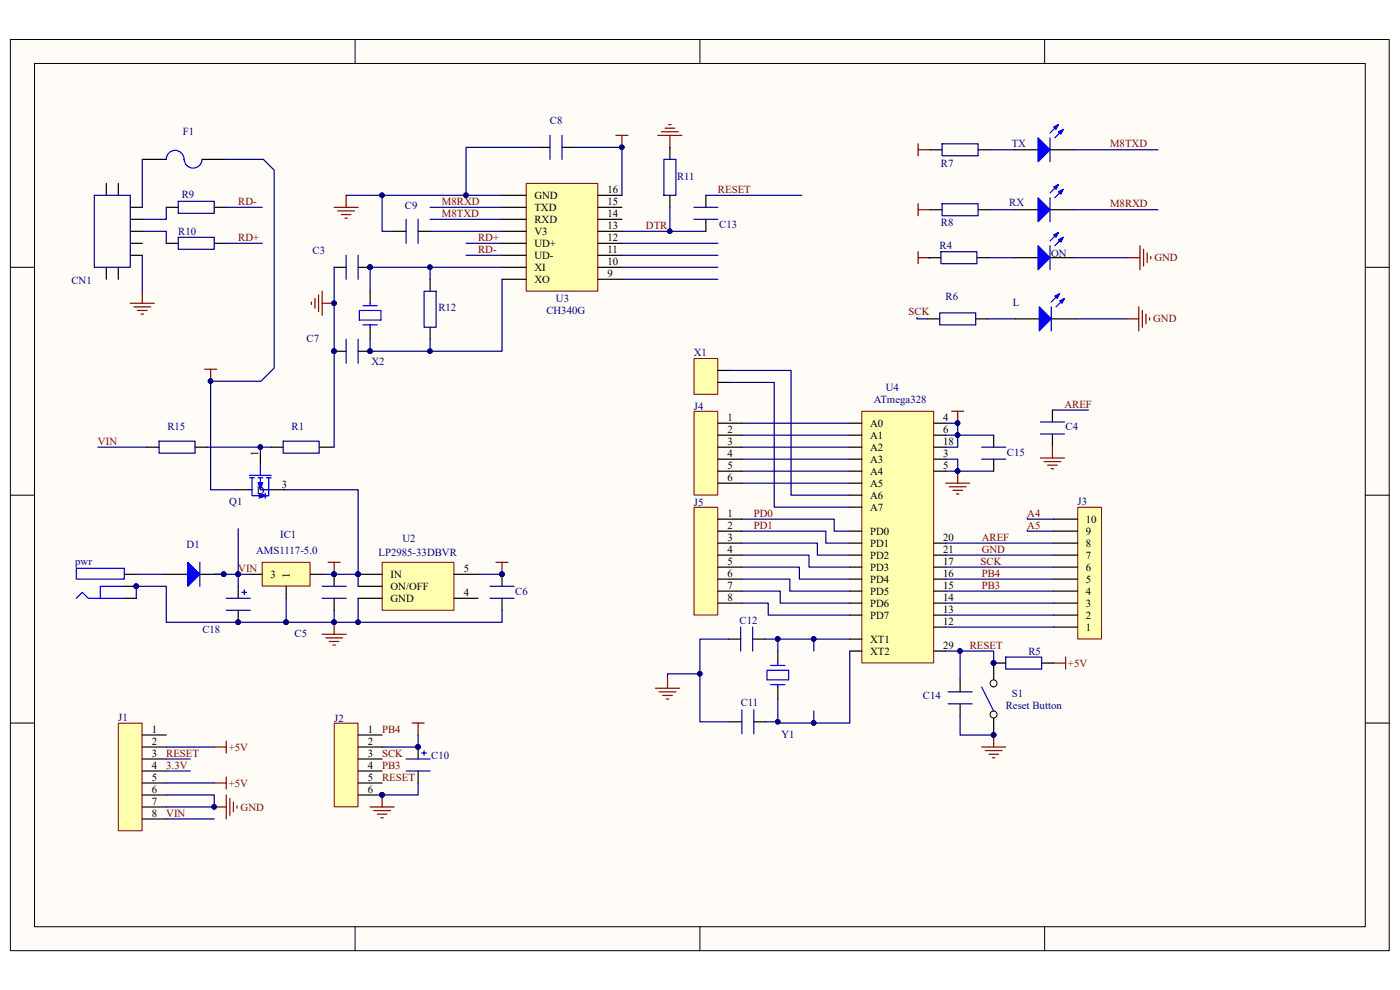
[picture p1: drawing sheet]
<svg xmlns="http://www.w3.org/2000/svg" width="297mm" height="210mm" viewBox="0 0 297 210" stroke-linecap="round" stroke-linejoin="round" font-family="sans-serif">
<path d="M2.2 8.4h292.5v193.3h-292.5z" fill="#fffcf8"/>
<path d="M2.2 8.4h292.5v193.3h-292.5z" fill="none" stroke="#000" stroke-width=".21"/>
<path d="M7.4 13.5h282.2v183.1h-282.2z" fill="#fffcf8"/>
<g fill="none" stroke="#000" stroke-width=".21">
<path d="M7.3 13.5h282.3v183.1h-282.3zM75.3 8.4v5.1M148.5 8.4v5.1M221.6 8.4v5.1M2.2 56.7h5.1M289.7 56.7h5.1M2.2 105h5.1M289.7 105h5.1M2.2 153.4h5.1M289.7 153.4h5.1M75.3 196.6v5.1M148.5 196.6v5.1"/>
<path d="M221.6 196.6v5.1"/>
</g>
<path d="M22.6 38.9v2.5M25.1 38.9v2.5M30.2 33.8h5.1M42.9 33.8h5.1M22.6 56.7v2.5M25.1 56.7v2.5M27.6 44h2.6M27.6 46.5h2.6M27.6 49.1h2.6M27.6 51.6h2.6M27.6 54.2h2.6" fill="none" stroke="#000" stroke-width=".25"/>
<path d="M20 41.4h7.6v15.3h-7.6z" fill="none" stroke="#0c0087" stroke-width=".25"/>
<path d="M35.3 33.8a1.88 1.88 0 0 1 1.9-1.9 1.88 1.88 0 0 1 1.8 1.9M39.1 33.8a1.88 1.88 0 0 0 1.8 1.9 1.88 1.88 0 0 0 2-1.8" fill="none" stroke="#00f" stroke-width=".25"/>
<path d="M27.6 64.3h5.1M28.4 65.1h3.6M29.2 65.9h2M29.9 66.6h.5M30.2 61.8v2.5" fill="none" stroke="#800000" stroke-width=".25"/>
<path d="M111.7 38.9h15.1v22.9h-15.1z" fill="#ffffb0"/>
<path d="M111.6 38.9h15.2v22.9h-15.2z" fill="none" stroke="#800000" stroke-width=".21"/>
<g fill="none" stroke="#000" stroke-width=".25">
<path d="M114.1 31.3h2.6M119.2 31.3h2.6M70.9 56.7h2.5M76 56.7h2.5M83.6 49.1h2.6M88.7 49.1h2.5M91.2 59.2v2.6M106.5 41.4h5.1M106.5 44h5.1M106.5 46.5h5.1M106.5 49.1h5.1M106.5 51.6h5.1"/>
<path d="M106.5 54.2h5.1M106.5 56.7h5.1M106.5 59.2h5.1M126.9 41.4h5M126.9 44h5M126.9 46.5h5M126.9 49.1h5M126.9 51.6h5M126.9 54.2h5M126.9 56.7h5M126.9 59.2h5M149.8 41.4v2.6"/>
<path d="M149.8 46.5v2.6M215.1 44.5h5.1M222.8 44.5h5.1M70.9 74.5h2.5M76 74.5h2.5M78.5 61.8v2.5M78.5 69.4v2.6M91.2 69.4v2.6"/>
</g>
<path d="M76.2 65.9h4.6v2h-4.6zM77 68.9h3M77 64.8h3M78.5 64.3v.5M78.5 68.9v.5" fill="none" stroke="#00f" stroke-width=".25"/>
<g fill="#000080" stroke="#000080" stroke-width=".21">
<circle cx="78.5" cy="74.5" r=".48"/>
<circle cx="70.9" cy="74.5" r=".48"/>
<circle cx="78.5" cy="56.7" r=".48"/>
<circle cx="131.9" cy="31.2" r=".48"/>
</g>
<path d="M116.7 28.7v5.1M119.2 28.7v5.1M73.4 54.2v5M76 54.2v5M86.2 46.5v5.1M88.7 46.5v5.1M147.2 44h5.1M147.2 46.5h5.1M73.4 72v5.1M76 72v5.1M90 61.8h2.5v7.6h-2.5z" fill="none" stroke="#0c0087" stroke-width=".25"/>
<path d="M130.7 28.7h2.5M131.9 28.7v2.6M139.6 28.7h5.1M140.3 28h3.6M141.1 27.2h2M141.9 26.4h.5M142.1 28.7v2.6M70.9 44h5.1M71.7 44.7h3.5M72.4 45.5h2.1M73.2 46.3h.5M73.4 41.4v2.6" fill="none" stroke="#800000" stroke-width=".25"/>
<path d="M220.2 41.9l2.6 2.6-2.6 2.5z" fill="#00f"/>
<path d="M224.5 39.2l-1.7 1.7M220.2 41.9l2.6 2.6-2.6 2.5zM225.6 40.2l-1.8 1.7" fill="none" stroke="#00f" stroke-width=".25"/>
<path d="M224.5 40.7l1.1-.5-.5 1z" fill="#00f"/>
<path d="M224.5 40.7l1.1-.5-.5 1z" fill="none" stroke="#00f" stroke-width=".25"/>
<path d="M223.5 39.7l1-.5-.5 1z" fill="#00f"/>
<path d="M223.5 39.7l1-.5-.5 1zM222.8 41.9v5.1" fill="none" stroke="#00f" stroke-width=".25"/>
<path d="M194.8 30.5v2.5M194.8 31.8h2.5" fill="none" stroke="#800000" stroke-width=".25"/>
<path d="M215.1 31.8h5.1M222.8 31.8h5.1" fill="none" stroke="#000" stroke-width=".25"/>
<path d="M220.2 29.2l2.6 2.6-2.6 2.5z" fill="#00f"/>
<path d="M220.2 29.2l2.6 2.6-2.6 2.5zM224.5 26.4l-1.7 1.8M225.6 27.4l-1.8 1.8" fill="none" stroke="#00f" stroke-width=".25"/>
<path d="M224.5 28l1.1-.6-.5 1.1z" fill="#00f"/>
<path d="M224.5 28l1.1-.6-.5 1.1z" fill="none" stroke="#00f" stroke-width=".25"/>
<path d="M223.5 26.9l1-.5-.5 1z" fill="#00f"/>
<path d="M222.8 29.2v5.1M223.5 26.9l1-.5-.5 1zM55.2 98.8v2M53 100.8h4.5M53 101.4h1M53.5 101.4v2.5M54.7 101.4h1.1M55.2 101.4v2.5h2.6M56.5 101.4h1M57 101.4v2.5" fill="none" stroke="#00f" stroke-width=".25"/>
<path d="M194.8 43.2v2.6M194.8 44.5h2.5" fill="none" stroke="#800000" stroke-width=".25"/>
<path d="M55.2 96.3v2.5M50.2 103.9h2.5M57.8 103.9h2.5" fill="none" stroke="#000" stroke-width=".25"/>
<path d="M54.7 102.4h1.1l-.6 1.5z" fill="#00f"/>
<path d="M54.7 102.4h1.1l-.6 1.5z" fill="none" stroke="#00f" stroke-width=".21"/>
<path d="M52.7 103.9h.8" fill="none" stroke="#00f" stroke-width=".25"/>
<path d="M55 104.7l1.5 .5-1.5 .5z" fill="#00f"/>
<path d="M55 104.7l1.5 .5-1.5 .5z" fill="none" stroke="#00f" stroke-width=".21"/>
<path d="M53.5 103.9v1.3h1.7M56.3 104.7v1M56.3 105.2h.5M57 103.9v1.3h-.5" fill="none" stroke="#00f" stroke-width=".25"/>
<path d="M81.1 119.3h15.2v10.2h-15.2z" fill="#ffffb0"/>
<path d="M81.1 119.3h15.2v10.2h-15.2z" fill="none" stroke="#800000" stroke-width=".21"/>
<path d="M34.8 121.8h5.1M42.4 121.8h5.1M76 121.8h5.1M76 126.9h5.1M76 124.4h5.1M96.3 121.8h5.1M96.3 126.9h5.1M106.5 121.8v2.6M106.5 126.9v2.6" fill="none" stroke="#000" stroke-width=".25"/>
<g fill="#000080" stroke="#000080" stroke-width=".21">
<circle cx="76" cy="121.8" r=".48"/>
<circle cx="106.5" cy="121.8" r=".48"/>
<circle cx="47.5" cy="121.8" r=".48"/>
</g>
<path d="M104 126.9h5M104 124.4h5" fill="none" stroke="#0c0087" stroke-width=".25"/>
<path d="M39.9 119.3l2.5 2.5-2.5 2.6z" fill="#00f"/>
<path d="M39.9 119.3l2.5 2.5-2.5 2.6zM42.4 119.3v5.1" fill="none" stroke="#00f" stroke-width=".25"/>
<g fill="#000080" stroke="#000080" stroke-width=".21">
<circle cx="47.5" cy="121.8" r=".48"/>
<circle cx="70.9" cy="132" r=".48"/>
</g>
<path d="M68.3 134.6h5.1M69.1 135.3h3.6M69.9 136.1h2M70.6 136.8h.5M70.9 132v2.6" fill="none" stroke="#800000" stroke-width=".25"/>
<path d="M55.7 119.3h10.1v5h-10.1z" fill="#ffffb0"/>
<path d="M55.6 119.3h10.2v5h-10.2z" fill="none" stroke="#800000" stroke-width=".21"/>
<path d="M215.4 67.6h5.1M223 67.6h5.1M50.5 124.4v2.5M50.5 129.5v2.5M53.1 121.8h2.5M60.7 124.4v2.5M65.8 121.8h2.5M70.9 121.8v2.6M70.9 126.9v2.6" fill="none" stroke="#000" stroke-width=".25"/>
<g fill="#000080" stroke="#000080" stroke-width=".21">
<circle cx="50.5" cy="121.8" r=".48"/>
<circle cx="70.9" cy="121.8" r=".48"/>
<circle cx="50.5" cy="132" r=".48"/>
<circle cx="44.7" cy="80.8" r=".48"/>
<circle cx="106.5" cy="121.8" r=".48"/>
</g>
<path d="M43.4 78.3h2.6M44.7 78.3v2.6M69.6 119.3h2.6M70.9 119.3v2.5M105.2 119.3h2.6M106.5 119.3v2.5" fill="none" stroke="#800000" stroke-width=".25"/>
<path d="M48 126.9h5.1M48 129.5h5.1M68.3 126.9h5.1M68.3 124.4h5.1" fill="none" stroke="#0c0087" stroke-width=".25"/>
<path d="M51.3 125.7h1M51.8 125.1v1.1" fill="none" stroke="#00f" stroke-width=".25"/>
<path d="M220.5 65.1l2.5 2.5-2.5 2.6z" fill="#00f"/>
<path d="M220.5 65.1l2.5 2.5-2.5 2.6zM224.8 62.3l-1.8 1.8M225.8 63.3l-1.8 1.8" fill="none" stroke="#00f" stroke-width=".25"/>
<path d="M224.8 63.8l1-.5-.5 1z" fill="#00f"/>
<path d="M224.8 63.8l1-.5-.5 1z" fill="none" stroke="#00f" stroke-width=".25"/>
<path d="M223.8 62.8l1-.5-.5 1z" fill="#00f"/>
<path d="M223 65.1v5.1M223.8 62.8l1-.5-.5 1z" fill="none" stroke="#00f" stroke-width=".25"/>
<path d="M239 67.6h2.6M241.6 65.1v5.1M242.4 65.9v3.5M243.1 66.6v2.1M243.9 67.4v.5" fill="none" stroke="#800000" stroke-width=".25"/>
<path d="M215.1 54.7h5.1M222.8 54.7h5.1" fill="none" stroke="#000" stroke-width=".25"/>
<path d="M220.2 52.1l2.6 2.6-2.6 2.5z" fill="#00f"/>
<path d="M220.2 52.1l2.6 2.6-2.6 2.5zM224.5 49.3l-1.7 1.8M225.6 50.3l-1.8 1.8" fill="none" stroke="#00f" stroke-width=".25"/>
<path d="M224.5 50.9l1.1-.6-.5 1.1z" fill="#00f"/>
<path d="M224.5 50.9l1.1-.6-.5 1.1z" fill="none" stroke="#00f" stroke-width=".25"/>
<path d="M223.5 49.8l1-.5-.5 1z" fill="#00f"/>
<path d="M222.8 52.1v5.1M223.5 49.8l1-.5-.5 1z" fill="none" stroke="#00f" stroke-width=".25"/>
<path d="M194.8 53.4v2.5M194.8 54.7h2.5M239.3 54.7h2.5M241.8 52.1v5.1M242.6 52.9v3.5M243.4 53.7v2M244.1 54.4v.5" fill="none" stroke="#800000" stroke-width=".25"/>
<path d="M197.1 54.7h2.5M207.2 54.7h2.6" fill="none" stroke="#000" stroke-width=".25"/>
<path d="M199.6 53.4h7.6v2.5h-7.6z" fill="none" stroke="#0c0087" stroke-width=".25"/>
<path d="M182.9 87.3h15.2v53.3h-15.2z" fill="#ffffb0"/>
<path d="M182.8 87.2h15.3v53.4h-15.3z" fill="none" stroke="#800000" stroke-width=".21"/>
<g fill="none" stroke="#000" stroke-width=".25">
<path d="M180.3 89.8h2.5M180.3 92.3h2.5M180.3 94.9h2.5M180.3 97.4h2.5M180.3 100h2.5M198.1 89.8h2.5M198.1 92.3h2.5M198.1 94.9h2.5M198.1 97.4h2.5M198.1 100h2.5M180.3 102.5h2.5M180.3 112.7h2.5"/>
<path d="M180.3 115.2h2.5M180.3 117.8h2.5M180.3 105h2.5M180.3 107.6h2.5M198.1 115.2h2.5M198.1 117.8h2.5M180.3 120.3h2.5M180.3 122.9h2.5M180.3 125.4h2.5M180.3 127.9h2.5M180.3 130.5h2.5M180.3 138.1h2.5"/>
<path d="M180.3 135.6h2.5M198.1 120.3h2.5M198.1 122.9h2.5M198.1 125.4h2.5M198.1 127.9h2.5M198.1 130.5h2.5M198.1 133h2.5M198.1 138.1h2.5"/>
</g>
<path d="M147.3 87.3h5v17.7h-5z" fill="#ffffb0"/>
<path d="M147.2 87.2h5.1v17.8h-5.1z" fill="none" stroke="#800000" stroke-width=".21"/>
<path d="M152.3 89.8h5.1M152.3 92.3h5.1M152.3 94.9h5.1M152.3 97.4h5.1M152.3 100h5.1M152.3 102.5h5.1" fill="none" stroke="#000" stroke-width=".25"/>
<path d="M147.3 107.7h5v22.8h-5z" fill="#ffffb0"/>
<path d="M147.2 107.6h5.1v22.9h-5.1z" fill="none" stroke="#800000" stroke-width=".21"/>
<path d="M152.3 110.1h5.1M152.3 112.7h5.1M152.3 115.2h5.1M152.3 117.8h5.1M152.3 120.3h5.1M152.3 122.9h5.1M152.3 125.4h5.1M152.3 127.9h5.1" fill="none" stroke="#000" stroke-width=".25"/>
<path d="M228.7 107.7h5v27.9h-5z" fill="#ffffb0"/>
<path d="M228.6 107.6h5.1v28h-5.1z" fill="none" stroke="#800000" stroke-width=".21"/>
<g fill="none" stroke="#000" stroke-width=".25">
<path d="M223.5 117.8h5.1M223.5 115.2h5.1M223.5 112.7h5.1M223.5 110.1h5.1M165 138.1v2.6M223.5 133h5.1M223.5 130.5h5.1M223.5 127.9h5.1M223.5 125.4h5.1M223.5 122.9h5.1M223.5 120.3h5.1M165 145.7v2.6"/>
<path d="M210.8 150.8v5.1"/>
</g>
<path d="M162.7 142.2h4.6v2h-4.6zM163.5 141.2h3M163.5 145.2h3M165 140.7v.5M165 145.2v.5" fill="none" stroke="#00f" stroke-width=".25"/>
<circle cx="210.8" cy="151.6" r=".74" fill="#fffcf8" stroke="#000" stroke-width=".21"/>
<circle cx="210.8" cy="155.9" r=".48" fill="#000080" stroke="#000080" stroke-width=".21"/>
<path d="M210.8 140.7v5" fill="none" stroke="#000" stroke-width=".25"/>
<circle cx="210.8" cy="145" r=".74" fill="#fffcf8" stroke="#000" stroke-width=".21"/>
<g fill="#000080" stroke="#000080" stroke-width=".21">
<circle cx="210.8" cy="140.6" r=".48"/>
<circle cx="210.8" cy="155.9" r=".48"/>
<circle cx="203.2" cy="99.9" r=".48"/>
<circle cx="203.2" cy="89.8" r=".48"/>
</g>
<path d="M208.3 145.7l2.5 5.1" fill="none" stroke="#00f" stroke-width=".25"/>
<g fill="none" stroke="#800000" stroke-width=".25">
<path d="M201.9 87.2h2.5M203.2 87.2v2.6M203.2 100v2.5M200.6 102.5h5.1M201.4 103.3h3.6M202.2 104h2M202.9 104.8h.5M226.1 139.4v2.5M45.5 158.5h2.5M48 157.2v2.5M208.3 158.5h5.1M209 159.2h3.6"/>
<path d="M209.8 160h2M210.8 155.9v2.6M223.5 140.7h2.6M45.5 166.1h2.5M48 164.8v2.6M210.6 160.8h.5"/>
</g>
<path d="M210.8 92.3v2.6M210.8 97.4v2.6" fill="none" stroke="#000" stroke-width=".25"/>
<path d="M208.3 97.4h5.1M208.3 94.9h5.1" fill="none" stroke="#0c0087" stroke-width=".25"/>
<path d="M25.1 153.5h5v22.7h-5z" fill="#ffffb0"/>
<path d="M25.1 153.4h5v22.8h-5z" fill="none" stroke="#800000" stroke-width=".21"/>
<path d="M223.3 87v2.5M223.3 92.1v2.5M30.2 155.9h5.1M30.2 158.5h5.1M30.2 161h5.1M30.2 163.6h5.1M30.2 166.1h5.1M30.2 168.6h5.1M30.2 171.2h5.1M30.2 173.7h5.1" fill="none" stroke="#000" stroke-width=".25"/>
<path d="M220.7 97.2h5.1M221.5 97.9h3.6M222.3 98.7h2M223 99.4h.5M223.3 94.6v2.6M45.5 171.2h2.5M48 168.6v5.1M48.8 169.4v3.6M49.5 170.2v2M50.3 170.9v.5" fill="none" stroke="#800000" stroke-width=".25"/>
<circle cx="45.4" cy="171.2" r=".48" fill="#000080" stroke="#000080" stroke-width=".21"/>
<path d="M220.7 92.1h5.1M220.7 89.5h5.1" fill="none" stroke="#0c0087" stroke-width=".25"/>
<path d="M71 153.5h4.9v17.7h-4.9z" fill="#ffffb0"/>
<path d="M70.9 153.4h5v17.8h-5z" fill="none" stroke="#800000" stroke-width=".21"/>
<g fill="none" stroke="#000" stroke-width=".25">
<path d="M142.1 31.3v2.5M197.3 31.8h2.6M207.5 31.8h2.5M35.3 44h2.5M45.5 44h2.5M142.1 41.4v2.6M197.3 44.5h2.6M207.5 44.5h2.5M196.8 67.6h2.6M207 67.6h2.5M76 155.9h5.1M76 158.5h5.1"/>
<path d="M88.7 158.5v2.5M76 161h5.1M76 163.6h5.1M76 166.1h5.1M76 168.6h5.1M88.7 163.6v2.5"/>
</g>
<g fill="#000080" stroke="#000080" stroke-width=".21">
<circle cx="81" cy="168.6" r=".48"/>
<circle cx="88.7" cy="158.4" r=".48"/>
<circle cx="70.9" cy="64.3" r=".48"/>
</g>
<path d="M66.1 64.1v.5M66.8 63.3v2.1M67.6 62.6v3.5M68.3 61.8v5.1M68.3 64.3h2.6M87.4 153.4h2.6M88.7 153.4v2.5M78.5 171.2h5.1M79.3 172h3.5M80 172.7h2.1M80.8 173.5h.5M81.1 168.6v2.6" fill="none" stroke="#800000" stroke-width=".25"/>
<path d="M140.8 33.8h2.6v7.6h-2.6zM199.9 30.5h7.6v2.5h-7.6zM37.8 42.7h7.7v2.6h-7.7zM199.9 43.2h7.6v2.6h-7.6zM199.4 66.4h7.6v2.5h-7.6zM86.2 161h5M86.2 163.6h5" fill="none" stroke="#0c0087" stroke-width=".25"/>
<path d="M89.5 159.7h1M90 159.2v1.1" fill="none" stroke="#00f" stroke-width=".25"/>
<path d="M147.3 76.1h5v7.6h-5z" fill="#ffffb0"/>
<path d="M147.2 76.1h5.1v7.6h-5.1z" fill="none" stroke="#800000" stroke-width=".21"/>
<g fill="none" stroke="#000" stroke-width=".25">
<path d="M35.3 51.6h2.5M45.5 51.6h2.5M152.3 78.6h2.5M31.2 94.9h2.5M41.4 94.9h2.5M57.5 94.9h2.6M67.7 94.9h2.6M152.3 81.1h2.5M26.4 121.8h2.5M26.4 126.9h2.5M26.4 124.4h2.5M154.6 135.6h2.5"/>
<path d="M159.7 135.6h2.5M154.8 153.1h2.6M159.9 153.1h2.6M203.7 144.2v2.6M203.7 149.3v2.6M210.8 140.7h2.6M221 140.7h2.5"/>
</g>
<path d="M37.8 50.3h7.7v2.6h-7.7zM33.7 93.6h7.7v2.5h-7.7zM60.1 93.6h7.6v2.5h-7.6zM157.1 133v5.1M159.7 133v5.1M213.4 139.4h7.6v2.5h-7.6zM157.4 150.6v5.1M159.9 150.6v5.1M201.1 146.8h5.1M201.1 149.3h5.1" fill="none" stroke="#0c0087" stroke-width=".25"/>
<path d="M139.1 146h5.1M139.8 146.8h3.6M140.6 147.5h2M141.4 148.3h.5M141.6 143.5v2.5" fill="none" stroke="#800000" stroke-width=".25"/>
<g fill="#000080" stroke="#000080" stroke-width=".21">
<circle cx="210.8" cy="140.6" r=".48"/>
<circle cx="28.9" cy="124.4" r=".48"/>
<circle cx="98.8" cy="41.4" r=".48"/>
<circle cx="142.1" cy="49" r=".48"/>
<circle cx="131.9" cy="31.2" r=".48"/>
<circle cx="106.5" cy="121.8" r=".48"/>
<circle cx="76" cy="132" r=".48"/>
<circle cx="70.9" cy="132" r=".48"/>
<circle cx="203.2" cy="89.8" r=".48"/>
<circle cx="203.2" cy="92.3" r=".48"/>
<circle cx="203.2" cy="99.9" r=".48"/>
<circle cx="45.4" cy="171.2" r=".48"/>
<circle cx="88.7" cy="158.4" r=".48"/>
<circle cx="81" cy="168.6" r=".48"/>
<circle cx="81" cy="41.4" r=".48"/>
<circle cx="47.5" cy="121.8" r=".48"/>
<circle cx="50.5" cy="121.8" r=".48"/>
<circle cx="91.2" cy="56.7" r=".48"/>
<circle cx="91.2" cy="74.5" r=".48"/>
<circle cx="172.6" cy="153.4" r=".48"/>
<circle cx="172.6" cy="135.5" r=".48"/>
<circle cx="78.5" cy="74.5" r=".48"/>
<circle cx="165" cy="153.1" r=".48"/>
<circle cx="165" cy="135.5" r=".48"/>
<circle cx="148.5" cy="142.9" r=".48"/>
<circle cx="78.5" cy="56.7" r=".48"/>
<circle cx="76" cy="121.8" r=".48"/>
<circle cx="70.9" cy="121.8" r=".48"/>
<circle cx="60.7" cy="132" r=".48"/>
<circle cx="203.7" cy="138.1" r=".48"/>
<circle cx="210.8" cy="155.9" r=".48"/>
<circle cx="44.7" cy="80.8" r=".48"/>
<circle cx="50.5" cy="132" r=".48"/>
<circle cx="70.9" cy="74.5" r=".48"/>
<circle cx="70.9" cy="64.3" r=".48"/>
<circle cx="55.2" cy="94.8" r=".48"/>
</g>
<path d="M16.2 126.9l1.3-1.2 1.2 1.2h7.7M16.2 120.6h10.2v2.3h-10.2zM26.4 124.4h-5.1v2.5" fill="none" stroke="#00f" stroke-width=".25"/>
<g fill="none" stroke="#000080" stroke-width=".25">
<path d="M30.2 33.8v10.2M48 33.8h7.9l2.3 2.3v42l-2.8 2.8h-10.7v23h5.5M114.1 31.3h-15.2v10.1M121.8 31.3h10.1v10.1M210 31.8h5.1M227.9 31.8h17.8M30.2 49.1h5.1v2.5M30.2 54.2v7.6M35.3 44v2.5h-5.1M48 51.6h7.6M48 44h7.6M70.9 56.7v38.2h-.6"/>
<path d="M73.4 41.4h7.7M91.2 44h15.3M91.2 46.5h15.3M91.2 49.1h15.3M91.2 56.7v2.5M98.9 51.6h7.6M98.9 54.2h7.6M106.5 41.4h-25.4v7.7h2.5M106.5 59.2v15.3h-28v-2.5M106.5 56.7h-28v5.1M131.9 51.6h20.4M131.9 54.2h20.4"/>
<path d="M131.9 49.1h10.2M131.9 59.2h20.4M131.9 56.7h20.4M142.1 44v5.1h7.7M149.8 41.4h20.3M197.1 54.7h.2M209.8 54.7h5.3M210 44.5h5.1M227.9 44.5h17.8M227.9 54.7h11.4M91.2 72v2.5M154.8 78.6h13v26.4h12.5"/>
<path d="M194.5 67.4v.2h2.3M209.5 67.6h5.9M228.1 67.6h10.9M20.8 94.9h10.4M43.9 94.9h13.6M55.2 94.9v1.4M154.8 81.1h9.5v26.5h16M157.4 89.8h22.9M157.4 92.3h22.9M157.4 94.9h22.9M157.4 97.4h22.9M157.4 100h22.9"/>
<path d="M200.6 89.8h2.6v5.1h-2.6M200.6 97.4h2.6v2.6M200.6 100h10.2M200.6 92.3h10.2M223.3 87h7.6M50.5 112.2v12.2M60.3 103.9h15.7v20.5M157.4 110.1h19.6v2.6h3.3M157.4 112.7h17.8v2.5h5.1M157.4 115.2h16v2.6h6.9M157.4 117.8h14.2v2.5h8.7M157.4 102.5h22.9"/>
<path d="M200.6 115.2h22.9M200.6 117.8h22.9M217.9 109.9v.2h5.6M217.9 112.4v.3h5.6M28.9 126.9v-2.5h6.4v7.6h25.4M28.9 121.8h5.9M45.5 121.8h7.6M60.7 126.9v5.1M60.7 132h10.2M68.3 121.8h7.7M76 126.9v5.1h-5.1v-2.5M101.4 121.8h5.1"/>
<path d="M106.5 129.5v2.5h-30.5M154.6 135.6h-6.1v17.5h6.3M157.4 127.9h5.6v2.6h17.3M157.4 125.4h8.1v2.5h14.8M157.4 120.3h12.2v2.6h10.7M157.4 122.9h10.2v2.5h12.7M162.2 135.6h2.8M165 135.6h15.3M165 135.6v2.5M172.6 135.6v2.5M180.3 138.1v15.3h-15.3v-.3h-2.5M200.6 138.1h3.1v6.1"/>
<path d="M200.6 120.3h22.9M200.6 130.5h22.9M200.6 127.9h22.9M200.6 122.9h22.9M200.6 125.4h22.9M200.6 133h22.9M203.7 138.1h7.1v2.6M35.3 158.5h10.2M88.7 155.9v2.6h-7.6M148.5 142.9h-6.9v.6M165 148.3v4.8M172.6 150.8v2.6"/>
<path d="M203.7 151.9v4h7.1M35.3 168.6h10.2v2.6h-10.2M35.3 163.6h5.1M35.3 166.1h10.2M35.3 173.7h10.2M35.3 161h5.1M88.7 166.1v2.5h-7.6"/>
</g>
<g font-size="2.3" fill="#000080">
<text x="38.8" y="28.7">F1</text>
<text x="116.7" y="26.2">C8</text>
<text x="199.6" y="35.3">R7</text>
<text x="214.6" y="31.3">TX</text>
<text x="38.6" y="42">R9</text>
<text x="143.6" y="38.1">R11</text>
<text x="85.9" y="44.2">C9</text>
<text x="214.1" y="43.7">RX</text>
<text x="37.8" y="49.8">R10</text>
<text x="66.3" y="53.9">C3</text>
<text x="152.6" y="48.3">C13</text>
<text x="199.3" y="52.9">R4</text>
<text x="199.6" y="48">R8</text>
<text x="223" y="54.4">ON</text>
<text x="15.2" y="60.3">CN1</text>
<text x="93" y="65.9">R12</text>
<text x="117.9" y="64.1">U3</text>
<text x="200.6" y="63.6">R6</text>
<text x="214.9" y="64.9">L</text>
<text x="115.9" y="66.6">CH340G</text>
<text x="65" y="72.5">C7</text>
<text x="78.8" y="77.3">X2</text>
<text x="147.2" y="75.5">X1</text>
<text x="187.9" y="82.9">U4</text>
<text x="147.2" y="87">J4</text>
<text x="185.4" y="85.5">ATmega328</text>
<text x="35.5" y="91.3">R15</text>
<text x="61.8" y="91.3">R1</text>
<text x="226.1" y="91.3">C4</text>
<text x="213.6" y="96.6">C15</text>
<text x="48.6" y="107.2">Q1</text>
<text x="147.2" y="107.4">J5</text>
<text x="228.6" y="107.1">J3</text>
<text x="16" y="119.8">pwr</text>
<text x="39.6" y="116.2">D1</text>
<text x="54.4" y="117.5">AMS1117-5.0</text>
<text x="59.4" y="114.2">IC1</text>
<text x="80.3" y="118">LP2985-33DBVR</text>
<text x="85.4" y="115">U2</text>
<text x="109.3" y="126.2">C6</text>
<text x="42.9" y="134.3">C18</text>
<text x="62.5" y="135.1">C5</text>
<text x="156.9" y="132.3">C12</text>
<text x="218.2" y="138.9">R5</text>
<text x="157.1" y="149.8">C11</text>
<text x="195.8" y="148.3">C14</text>
<text x="214.6" y="147.8">S1</text>
<text x="25.1" y="152.9">J1</text>
<text x="70.9" y="153.1">J2</text>
<text x="213.4" y="150.3">Reset Button</text>
<text x="91.5" y="161">C10</text>
<text x="165.8" y="156.5">Y1</text>
</g>
<g font-size="2.3" fill="#800000">
<text x="235.5" y="31.3">M8TXD</text>
<text x="152.3" y="40.9">RESET</text>
<text x="50.5" y="43.5">RD-</text>
<text x="93.8" y="46">M8TXD</text>
<text x="93.8" y="43.5">M8RXD</text>
<text x="235.5" y="44">M8RXD</text>
<text x="50.5" y="51.1">RD+</text>
<text x="101.4" y="53.7">RD-</text>
<text x="101.4" y="51.1">RD+</text>
<text x="137" y="48.6">DTR</text>
<text x="244.9" y="55.5">GND</text>
<text x="192.7" y="66.9">SCK</text>
<text x="244.6" y="68.4">GND</text>
<text x="225.8" y="86.5">AREF</text>
<text x="20.8" y="94.4">VIN</text>
<text x="159.9" y="109.6">PD0</text>
<text x="159.9" y="112.2">PD1</text>
<text x="217.9" y="109.6">A4</text>
<text x="217.9" y="112.2">A5</text>
<text x="208" y="119.8">SCK</text>
<text x="208.3" y="114.7">AREF</text>
<text x="208.3" y="117.3">GND</text>
<text x="50.5" y="121.3">VIN</text>
<text x="208.3" y="124.9">PB3</text>
<text x="208.3" y="122.3">PB4</text>
<text x="205.7" y="137.6">RESET</text>
<text x="226.6" y="141.4">+5V</text>
<text x="81.1" y="155.4">PB4</text>
<text x="35.3" y="160.5">RESET</text>
<text x="48.5" y="159.3">+5V</text>
<text x="81.1" y="160.5">SCK</text>
<text x="35.3" y="163.1">3.3V</text>
<text x="48.5" y="166.9">+5V</text>
<text x="81.1" y="163.1">PB3</text>
<text x="81.1" y="165.6">RESET</text>
<text x="35.3" y="173.2">VIN</text>
<text x="51.1" y="172">GND</text>
</g>
<g font-size="2.3">
<text x="128.9" y="40.9">16</text>
<text x="113.4" y="42.2">GND</text>
<text x="113.4" y="44.7">TXD</text>
<text x="113.4" y="47.3">RXD</text>
<text x="128.9" y="46">14</text>
<text x="128.9" y="43.5">15</text>
<text x="113.4" y="49.8">V3</text>
<text x="113.4" y="52.4">UD+</text>
<text x="128.9" y="53.7">11</text>
<text x="128.9" y="51.1">12</text>
<text x="128.9" y="48.6">13</text>
<text x="113.4" y="54.9">UD-</text>
<text x="113.4" y="57.5">XI</text>
<text x="128.9" y="58.8">9</text>
<text x="128.9" y="56.2">10</text>
<text x="113.4" y="60">XO</text>
<text x="154.3" y="89.3">1</text>
<text x="200.1" y="89.3">4</text>
<text x="154.3" y="91.8">2</text>
<text x="154.3" y="94.4">3</text>
<text x="184.6" y="90.6">A0</text>
<text x="184.6" y="93.1">A1</text>
<text x="184.6" y="95.6">A2</text>
<text x="200.1" y="91.8">6</text>
<text x="200.1" y="94.4">18</text>
<text x="54.7" y="96.8" transform="rotate(-90 54.7 96.8)">1</text>
<text x="154.3" y="96.9">4</text>
<text x="154.3" y="99.4">5</text>
<text x="154.3" y="102">6</text>
<text x="184.6" y="98.2">A3</text>
<text x="184.6" y="100.7">A4</text>
<text x="200.1" y="96.9">3</text>
<text x="200.1" y="99.4">5</text>
<text x="54.5" y="104.7">D</text>
<text x="59.8" y="103.4">3</text>
<text x="184.6" y="103.3">A5</text>
<text x="184.6" y="105.8">A6</text>
<text x="154.3" y="109.6">1</text>
<text x="154.3" y="112.2">2</text>
<text x="184.6" y="113.5">PD0</text>
<text x="184.6" y="108.4">A7</text>
<text x="230.4" y="113.5">9</text>
<text x="230.4" y="110.9">10</text>
<text x="154.3" y="114.7">3</text>
<text x="154.3" y="117.3">4</text>
<text x="154.3" y="119.8">5</text>
<text x="184.6" y="116">PD1</text>
<text x="184.6" y="118.5">PD2</text>
<text x="200.1" y="119.8">17</text>
<text x="200.1" y="114.7">20</text>
<text x="200.1" y="117.3">21</text>
<text x="230.4" y="118.5">7</text>
<text x="230.4" y="116">8</text>
<text x="57.4" y="122.6">3</text>
<text x="61.5" y="122.6" transform="rotate(-90 61.5 122.6)">1</text>
<text x="82.8" y="122.6">IN</text>
<text x="82.8" y="125.1">ON/OFF</text>
<text x="98.4" y="121.3">5</text>
<text x="154.3" y="122.3">6</text>
<text x="154.3" y="124.9">7</text>
<text x="184.6" y="121.1">PD3</text>
<text x="184.6" y="123.6">PD4</text>
<text x="200.1" y="124.9">15</text>
<text x="200.1" y="122.3">16</text>
<text x="230.4" y="123.6">5</text>
<text x="230.4" y="121.1">6</text>
<text x="82.8" y="127.7">GND</text>
<text x="98.4" y="126.4">4</text>
<text x="154.3" y="127.4">8</text>
<text x="184.6" y="126.2">PD5</text>
<text x="184.6" y="128.7">PD6</text>
<text x="184.6" y="131.3">PD7</text>
<text x="200.1" y="130">13</text>
<text x="200.1" y="127.4">14</text>
<text x="230.4" y="131.3">2</text>
<text x="230.4" y="128.7">3</text>
<text x="230.4" y="126.2">4</text>
<text x="184.6" y="136.4">XT1</text>
<text x="200.1" y="132.5">12</text>
<text x="200.1" y="137.6">29</text>
<text x="230.4" y="133.8">1</text>
<text x="184.6" y="138.9">XT2</text>
<text x="32.2" y="155.4">1</text>
<text x="78" y="155.4">1</text>
<text x="32.2" y="158">2</text>
<text x="32.2" y="160.5">3</text>
<text x="78" y="158">2</text>
<text x="78" y="160.5">3</text>
<text x="32.2" y="163.1">4</text>
<text x="32.2" y="165.6">5</text>
<text x="78" y="163.1">4</text>
<text x="78" y="165.6">5</text>
<text x="32.2" y="168.1">6</text>
<text x="32.2" y="170.7">7</text>
<text x="32.2" y="173.2">8</text>
<text x="78" y="168.1">6</text>
</g>
</svg>
